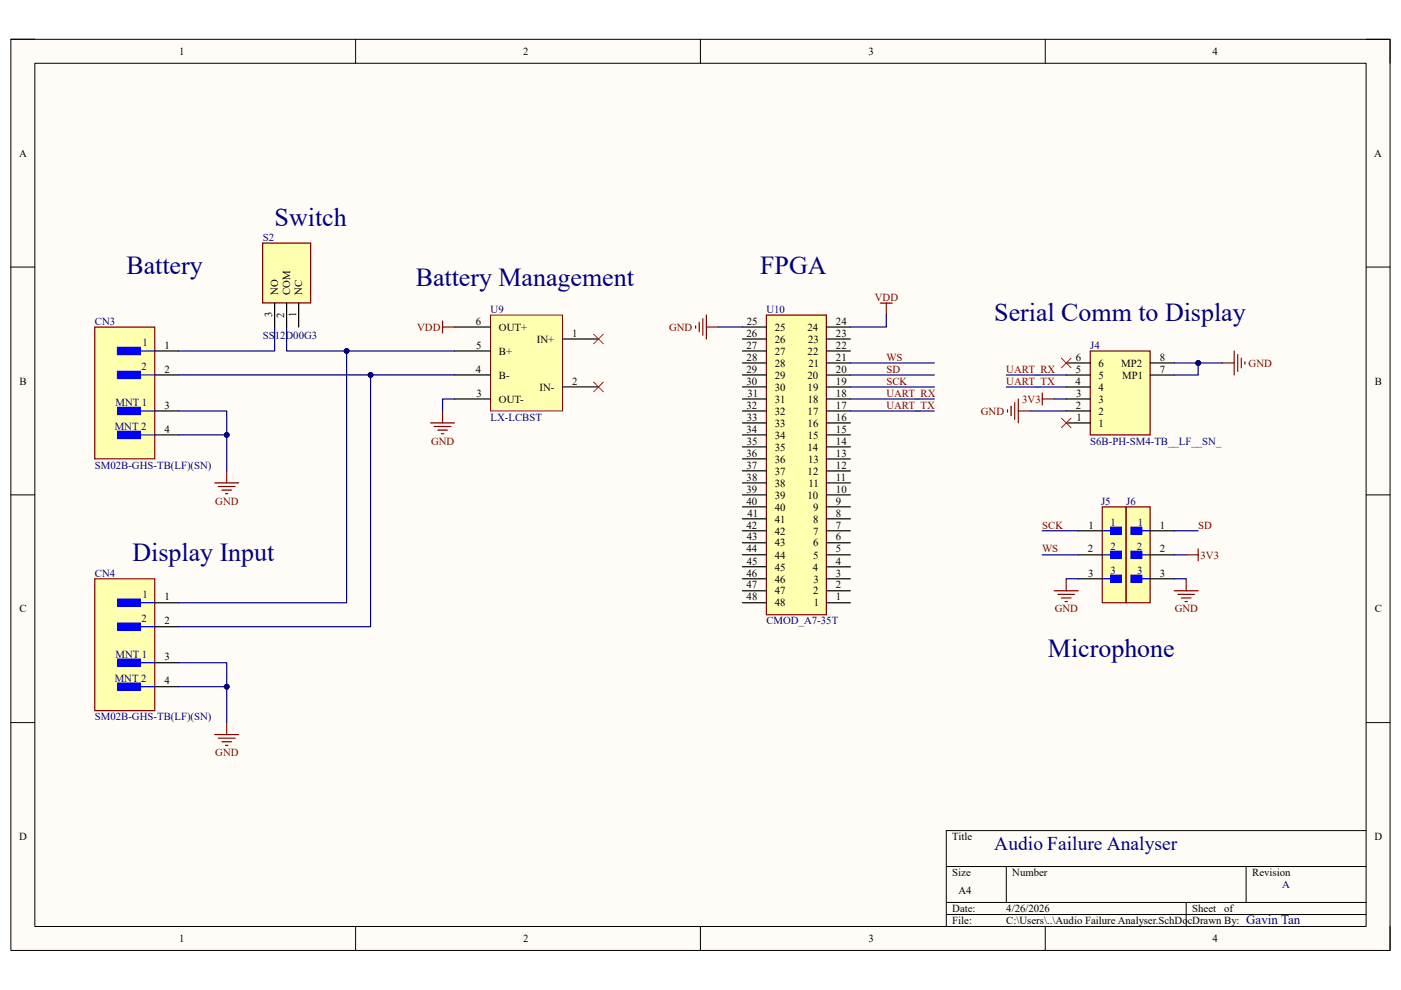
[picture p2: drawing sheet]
<svg xmlns="http://www.w3.org/2000/svg" width="297mm" height="210mm" viewBox="0 0 297 210" stroke-linecap="round" stroke-linejoin="round" font-family="sans-serif">
<path d="M2.3 8.3h292.4v193.3h-292.4z" fill="#fffcf8"/>
<path d="M2.3 8.3h292.4v193.3h-292.4z" fill="none" stroke="#000" stroke-width=".21"/>
<path d="M7.4 13.4h282.2v183.1h-282.2z" fill="#fffcf8"/>
<g fill="none" stroke="#000" stroke-width=".21">
<path d="M2.3 8.3h5.1M7.4 13.4h282.2v183.1h-282.2zM75.4 8.3v5.1M148.5 8.3v5.1M221.6 8.3v5.1M289.6 8.3h5.1v5.1M2.3 56.6h5.1M289.6 56.6h5.1M2.3 105h5.1M289.6 105h5.1M2.3 153.3h5.1M289.6 153.3h5.1"/>
<path d="M289.6 176.2h-89v20.3M75.4 196.5v5.1M148.5 196.5v5.1M200.6 183.8h89M200.6 191.4h89M200.6 194h89M213.4 183.8v7.6M221.6 196.5v5.1M251.5 191.4v5.1M264.2 183.8v7.6M294.7 196.5v5.1"/>
</g>
<path d="M162.5 66.8h12.7v63.6h-12.7z" fill="#ffffb0"/>
<path d="M162.5 66.8h12.7v63.6h-12.7z" fill="none" stroke="#800000" stroke-width=".25"/>
<g fill="none" stroke="#000" stroke-width=".25">
<path d="M157.4 77h5.1M157.4 74.4h5.1M157.4 71.9h5.1M157.4 69.4h5.1M157.4 79.5h5.1M175.2 79.5h5.1M175.2 77h5.1M175.2 74.4h5.1M175.2 71.9h5.1M175.2 69.4h5.1M157.4 99.9h5.1M157.4 94.8h5.1"/>
<path d="M157.4 92.2h5.1M157.4 89.7h5.1M157.4 87.2h5.1M157.4 84.6h5.1M157.4 82.1h5.1M157.4 97.3h5.1M175.2 99.9h5.1M175.2 97.3h5.1M175.2 94.8h5.1M175.2 92.2h5.1M175.2 89.7h5.1M175.2 87.2h5.1"/>
<path d="M175.2 84.6h5.1M175.2 82.1h5.1M157.4 117.7h5.1M157.4 115.1h5.1M157.4 112.6h5.1M157.4 110h5.1M157.4 107.5h5.1M157.4 105h5.1M157.4 102.4h5.1M175.2 117.7h5.1M175.2 115.1h5.1M175.2 112.6h5.1"/>
<path d="M175.2 110h5.1M175.2 107.5h5.1M175.2 105h5.1M175.2 102.4h5.1M157.4 127.8h5.1M157.4 125.3h5.1M157.4 122.8h5.1M157.4 120.2h5.1M175.2 127.8h5.1M175.2 125.3h5.1M175.2 122.8h5.1M175.2 120.2h5.1"/>
</g>
<path d="M104 66.8h15.3v20.4h-15.3z" fill="#ffffb0"/>
<path d="M104 66.8h15.3v20.4h-15.3z" fill="none" stroke="#800000" stroke-width=".21"/>
<path d="M96.4 79.5h7.6M96.4 74.4h7.6M96.4 69.4h7.6M119.3 71.9h7.6M96.4 84.6h7.6M119.3 82.1h7.6" fill="none" stroke="#000" stroke-width=".25"/>
<path d="M20.1 69.4h12.7v27.9h-12.7z" fill="#ffffb0"/>
<path d="M20.1 69.4h12.7v27.9h-12.7z" fill="none" stroke="#800000" stroke-width=".25"/>
<path d="M24.9 73.7h4.9v1.5h-4.9z" fill="#00f"/>
<path d="M24.9 73.7h4.9v1.5h-4.9zM27.2 74.4h5.6" fill="none" stroke="#00f" stroke-width=".25"/>
<path d="M24.9 78.8h4.9v1.5h-4.9z" fill="#00f"/>
<path d="M24.9 78.8h4.9v1.5h-4.9zM27.2 79.5h5.6" fill="none" stroke="#00f" stroke-width=".25"/>
<path d="M24.9 86.4h4.9v1.5h-4.9z" fill="#00f"/>
<path d="M24.9 86.4h4.9v1.5h-4.9zM27.2 87.2h5.6" fill="none" stroke="#00f" stroke-width=".25"/>
<path d="M24.9 91.5h4.9v1.5h-4.9z" fill="#00f"/>
<path d="M24.9 91.5h4.9v1.5h-4.9zM27.2 92.2h5.6" fill="none" stroke="#00f" stroke-width=".25"/>
<path d="M32.8 74.4h5.1M32.8 79.5h5.1M32.8 87.2h5.1M32.8 92.2h5.1" fill="none" stroke="#000" stroke-width=".25"/>
<path d="M20.1 122.8h12.7v27.9h-12.7z" fill="#ffffb0"/>
<path d="M20.1 122.8h12.7v27.9h-12.7z" fill="none" stroke="#800000" stroke-width=".25"/>
<path d="M24.9 127.1h4.9v1.5h-4.9z" fill="#00f"/>
<path d="M24.9 127.1h4.9v1.5h-4.9zM27.2 127.8h5.6" fill="none" stroke="#00f" stroke-width=".25"/>
<path d="M24.9 132.2h4.9v1.5h-4.9z" fill="#00f"/>
<path d="M24.9 132.2h4.9v1.5h-4.9zM27.2 132.9h5.6" fill="none" stroke="#00f" stroke-width=".25"/>
<path d="M24.9 139.8h4.9v1.5h-4.9z" fill="#00f"/>
<path d="M24.9 139.8h4.9v1.5h-4.9zM27.2 140.6h5.6" fill="none" stroke="#00f" stroke-width=".25"/>
<path d="M24.9 144.9h4.9v1.5h-4.9z" fill="#00f"/>
<path d="M24.9 144.9h4.9v1.5h-4.9zM27.2 145.6h5.6" fill="none" stroke="#00f" stroke-width=".25"/>
<path d="M32.8 127.8h5.1M32.8 132.9h5.1M32.8 140.6h5.1M32.8 145.6h5.1" fill="none" stroke="#000" stroke-width=".25"/>
<g fill="none" stroke="#800000" stroke-width=".25">
<path d="M93.8 69.4h2.6M93.8 68.1v2.5M147.5 69.1v.5M148.2 68.3v2.1M149 67.6v3.5M149.8 66.8v5.1M149.8 69.4h2.5M186.6 64.3h2.6M187.9 64.3v2.5M48.1 99.9v2.5M91.3 89.7h5.1M92.1 90.5h3.5"/>
<path d="M92.8 91.2h2M93.6 92h.5M93.8 87.2v2.5M45.5 102.4h5.1M46.3 103.2h3.5M47.1 103.9h2M47.8 104.7h.5M45.5 155.8h5.1M46.3 156.6h3.5M47.1 157.3h2M47.8 158.1h.5M48.1 153.3v2.5"/>
</g>
<path d="M125.9 70.9l2 2M127.9 70.9l-2 2M125.9 81l2 2.1M127.9 81l-2 2.1" fill="none" stroke="#f00" stroke-width=".21"/>
<path d="M55.7 51.6h10.2v12.7h-10.2z" fill="#ffffb0"/>
<path d="M55.7 51.6h10.2v12.7h-10.2z" fill="none" stroke="#800000" stroke-width=".25"/>
<path d="M58.2 64.3v5.1M60.8 64.3v5.1M63.3 64.3v5.1" fill="none" stroke="#000" stroke-width=".25"/>
<path d="M231.2 74.4h12.7v17.8h-12.7z" fill="#ffffb0"/>
<path d="M231.2 74.4h12.7v17.8h-12.7zM259.1 77h2.6M261.7 74.4v5.1M262.4 75.2v3.6M263.2 76v2M263.9 76.7v.5" fill="none" stroke="#800000" stroke-width=".25"/>
<path d="M226.1 79.5h5.1M226.1 77h5.1M243.9 79.5h5.1M243.9 77h5.1M226.1 89.7h5.1M226.1 87.2h5.1M226.1 84.6h5.1M226.1 82.1h5.1" fill="none" stroke="#000" stroke-width=".25"/>
<path d="M233.7 107.5h5.1v20.3h-5.1z" fill="#ffffb0"/>
<path d="M233.7 107.5h5.1v20.3h-5.1z" fill="none" stroke="#800000" stroke-width=".25"/>
<path d="M235.5 111.8h2.3v1.5h-2.3z" fill="#00f"/>
<path d="M233.7 112.6h1.8M235.5 111.8h2.3v1.5h-2.3z" fill="none" stroke="#00f" stroke-width=".25"/>
<path d="M235.5 116.9h2.3v1.5h-2.3z" fill="#00f"/>
<path d="M233.7 117.7h1.8M235.5 116.9h2.3v1.5h-2.3z" fill="none" stroke="#00f" stroke-width=".25"/>
<path d="M235.5 122h2.3v1.5h-2.3z" fill="#00f"/>
<path d="M233.7 122.8h1.8M235.5 122h2.3v1.5h-2.3z" fill="none" stroke="#00f" stroke-width=".25"/>
<path d="M228.6 112.6h5.1M228.6 117.7h5.1M228.6 122.8h5.1" fill="none" stroke="#000" stroke-width=".25"/>
<path d="M238.8 107.5h5.1v20.3h-5.1z" fill="#ffffb0"/>
<path d="M238.8 107.5h5.1v20.3h-5.1z" fill="none" stroke="#800000" stroke-width=".25"/>
<path d="M239.8 111.8h2.3v1.5h-2.3z" fill="#00f"/>
<path d="M239.8 111.8h2.3v1.5h-2.3zM242.1 112.6h1.8" fill="none" stroke="#00f" stroke-width=".25"/>
<path d="M239.8 116.9h2.3v1.5h-2.3z" fill="#00f"/>
<path d="M239.8 116.9h2.3v1.5h-2.3zM242.1 117.7h1.8" fill="none" stroke="#00f" stroke-width=".25"/>
<path d="M239.8 122h2.3v1.5h-2.3z" fill="#00f"/>
<path d="M239.8 122h2.3v1.5h-2.3zM242.1 122.8h1.8" fill="none" stroke="#00f" stroke-width=".25"/>
<path d="M243.9 112.6h5.1M243.9 117.7h5.1M243.9 122.8h5.1" fill="none" stroke="#000" stroke-width=".25"/>
<path d="M225 76l2.1 2M227.1 76l-2.1 2M225 88.7l2.1 2M227.1 88.7l-2.1 2" fill="none" stroke="#f00" stroke-width=".21"/>
<g fill="none" stroke="#800000" stroke-width=".25">
<path d="M213.6 86.9v.5M214.4 86.1v2.1M215.1 85.4v3.5M215.9 84.6v5.1M215.9 87.2h2.5M221 83.4v2.5M221 84.6h2.5M251.5 117.7h2.5M254 116.4v2.6M223.5 125.3h5.1M224.3 126.1h3.5M225 126.8h2.1"/>
<path d="M225.8 127.6h.5M226.1 122.8v2.5M249 125.3h5M249.7 126.1h3.6M250.5 126.8h2M251.2 127.6h.6M251.5 122.8v2.5"/>
</g>
<path d="M37.9 87.2h10.2v12.7" fill="none" stroke="#000080" stroke-width=".25"/>
<circle cx="48.1" cy="92.2" r=".51" fill="#000080"/>
<circle cx="48.1" cy="92.2" r=".51" fill="none" stroke="#000080" stroke-width=".21"/>
<path d="M37.9 92.2h10.2" fill="none" stroke="#000080" stroke-width=".25"/>
<circle cx="48.1" cy="92.2" r=".51" fill="#000080"/>
<circle cx="48.1" cy="92.2" r=".51" fill="none" stroke="#000080" stroke-width=".21"/>
<path d="M37.9 140.6h10.2v12.7" fill="none" stroke="#000080" stroke-width=".25"/>
<circle cx="48.1" cy="145.6" r=".51" fill="#000080"/>
<circle cx="48.1" cy="145.6" r=".51" fill="none" stroke="#000080" stroke-width=".21"/>
<path d="M37.9 145.6h10.2" fill="none" stroke="#000080" stroke-width=".25"/>
<circle cx="48.1" cy="145.6" r=".51" fill="#000080"/>
<circle cx="48.1" cy="145.6" r=".51" fill="none" stroke="#000080" stroke-width=".21"/>
<path d="M73.5 74.4v53.4h-35.6" fill="none" stroke="#000080" stroke-width=".25"/>
<circle cx="73.5" cy="74.4" r=".51" fill="#000080"/>
<circle cx="73.5" cy="74.4" r=".51" fill="none" stroke="#000080" stroke-width=".21"/>
<path d="M78.6 79.5v53.4h-40.7" fill="none" stroke="#000080" stroke-width=".25"/>
<circle cx="78.6" cy="79.5" r=".51" fill="#000080"/>
<circle cx="78.6" cy="79.5" r=".51" fill="none" stroke="#000080" stroke-width=".21"/>
<path d="M37.9 79.5h58.5M152.3 69.4h5.1M187.9 66.8v2.6h-7.6M96.4 84.6h-2.6v2.6" fill="none" stroke="#000080" stroke-width=".25"/>
<circle cx="78.6" cy="79.5" r=".51" fill="#000080"/>
<circle cx="78.6" cy="79.5" r=".51" fill="none" stroke="#000080" stroke-width=".21"/>
<path d="M58.2 69.4v5h-20.3M60.8 69.4v5h35.6" fill="none" stroke="#000080" stroke-width=".25"/>
<circle cx="73.5" cy="74.4" r=".51" fill="#000080"/>
<circle cx="73.5" cy="74.4" r=".51" fill="none" stroke="#000080" stroke-width=".21"/>
<path d="M249 77h10.1" fill="none" stroke="#000080" stroke-width=".25"/>
<circle cx="254" cy="77" r=".51" fill="#000080"/>
<circle cx="254" cy="77" r=".51" fill="none" stroke="#000080" stroke-width=".21"/>
<path d="M254 77v2.5h-5" fill="none" stroke="#000080" stroke-width=".25"/>
<circle cx="254" cy="77" r=".51" fill="#000080"/>
<circle cx="254" cy="77" r=".51" fill="none" stroke="#000080" stroke-width=".21"/>
<g fill="none" stroke="#000080" stroke-width=".25">
<path d="M180.3 79.5h17.8M180.3 77h17.8M213.4 79.5h12.7M180.3 87.2h17.8M180.3 84.6h17.8M180.3 82.1h17.8M213.4 82.1h12.7M218.4 87.2h7.7M223.5 84.6h2.6M221 112.6h7.6M221 117.7h7.6M249 112.6h5"/>
<path d="M249 117.7h2.5M226.1 122.8h2.5M249 122.8h2.5"/>
</g>
<g font-size="5.5" fill="#000080">
<text x="58.2" y="47.8">Switch</text>
<text x="26.8" y="58">Battery</text>
<text x="161.2" y="58">FPGA</text>
<text x="88.2" y="60.6">Battery Management</text>
<text x="210.8" y="68.2">Serial Comm to Display</text>
<text x="28.1" y="119">Display Input</text>
<text x="222.2" y="139.4">Microphone</text>
</g>
<text font-size="4.1" fill="#000080" x="210.8" y="180.4">Audio Failure Analyser</text>
<text font-size="2.8" fill="#000080" x="264.2" y="195.9">Gavin Tan</text>
<g font-size="2.3">
<text x="38" y="11.7">1</text>
<text x="110.9" y="11.7">2</text>
<text x="184.1" y="11.7">3</text>
<text x="257.1" y="11.7">4</text>
<text x="4" y="33.3">A</text>
<text x="291.4" y="33.3">A</text>
<text x="59" y="62.5" transform="rotate(-90 59 62.5)">NO</text>
<text x="61.5" y="62.5" transform="rotate(-90 61.5 62.5)">COM</text>
<text x="64.1" y="62.5" transform="rotate(-90 64.1 62.5)">NC</text>
<text x="57.7" y="67.3" transform="rotate(-90 57.7 67.3)">3</text>
<text x="60.3" y="67.4" transform="rotate(-90 60.3 67.4)">2</text>
<text x="62.8" y="67.2" transform="rotate(-90 62.8 67.2)">1</text>
<text x="100.9" y="68.9">6</text>
<text x="105.8" y="70.1">OUT+</text>
<text x="121.3" y="71.4">1</text>
<text x="158.3" y="71.4">26</text>
<text x="158.3" y="68.9">25</text>
<text x="164.3" y="70.1">25</text>
<text x="171.2" y="70.1">24</text>
<text x="177.2" y="68.9">24</text>
<text x="177.2" y="71.4">23</text>
<text x="34.9" y="74">1</text>
<text x="101" y="74">5</text>
<text x="105.8" y="75.2">B+</text>
<text x="113.8" y="72.7">IN+</text>
<text x="158.3" y="74">27</text>
<text x="158.3" y="76.5">28</text>
<text x="164.3" y="72.7">26</text>
<text x="164.3" y="75.2">27</text>
<text x="164.3" y="77.8">28</text>
<text x="171.2" y="75.2">22</text>
<text x="171.3" y="72.7">23</text>
<text x="171.4" y="77.8">21</text>
<text x="177.2" y="74">22</text>
<text x="177.2" y="76.5">21</text>
<text x="228.1" y="76.5">6</text>
<text x="232.9" y="77.8">6</text>
<text x="237.7" y="77.8">MP2</text>
<text x="245.9" y="76.5">8</text>
<text x="4.1" y="81.6">B</text>
<text x="34.9" y="79">2</text>
<text x="100.9" y="79">4</text>
<text x="105.8" y="80.3">B-</text>
<text x="114.4" y="82.9">IN-</text>
<text x="121.3" y="81.6">2</text>
<text x="158.3" y="79">29</text>
<text x="158.3" y="81.6">30</text>
<text x="164.3" y="80.3">29</text>
<text x="164.3" y="82.9">30</text>
<text x="171.2" y="80.3">20</text>
<text x="171.2" y="82.9">19</text>
<text x="177.2" y="79">20</text>
<text x="177.2" y="81.6">19</text>
<text x="228" y="81.6">4</text>
<text x="228.1" y="79">5</text>
<text x="232.9" y="82.9">4</text>
<text x="232.9" y="80.3">5</text>
<text x="237.9" y="80.3">MP1</text>
<text x="245.9" y="79">7</text>
<text x="291.5" y="81.6">B</text>
<text x="34.9" y="86.7">3</text>
<text x="101" y="84.1">3</text>
<text x="105.8" y="85.4">OUT-</text>
<text x="158.3" y="86.7">32</text>
<text x="158.4" y="89.2">33</text>
<text x="158.5" y="84.1">31</text>
<text x="164.3" y="85.4">31</text>
<text x="164.3" y="87.9">32</text>
<text x="171.2" y="87.9">17</text>
<text x="171.3" y="85.4">18</text>
<text x="177.2" y="89.2">16</text>
<text x="177.2" y="86.7">17</text>
<text x="177.2" y="84.1">18</text>
<text x="228.1" y="86.7">2</text>
<text x="228.2" y="84.1">3</text>
<text x="228.3" y="89.2">1</text>
<text x="232.9" y="87.9">2</text>
<text x="232.9" y="85.4">3</text>
<text x="34.9" y="91.8">4</text>
<text x="158.3" y="91.8">34</text>
<text x="158.3" y="94.3">35</text>
<text x="164.3" y="90.5">33</text>
<text x="164.3" y="93">34</text>
<text x="164.3" y="95.6">35</text>
<text x="171.2" y="95.6">14</text>
<text x="171.2" y="90.5">16</text>
<text x="171.3" y="93">15</text>
<text x="177.2" y="94.3">14</text>
<text x="177.2" y="91.8">15</text>
<text x="232.9" y="90.5">1</text>
<text x="158.3" y="96.8">36</text>
<text x="158.3" y="99.4">37</text>
<text x="158.3" y="101.9">38</text>
<text x="164.3" y="98.1">36</text>
<text x="164.3" y="100.7">37</text>
<text x="171.2" y="100.7">12</text>
<text x="171.3" y="98.1">13</text>
<text x="177.2" y="99.4">12</text>
<text x="177.2" y="101.9">11</text>
<text x="177.2" y="96.8">13</text>
<text x="158.3" y="104.5">39</text>
<text x="158.3" y="107">40</text>
<text x="164.3" y="103.2">38</text>
<text x="164.3" y="105.7">39</text>
<text x="171.2" y="105.7">10</text>
<text x="171.4" y="103.2">11</text>
<text x="177.2" y="104.5">10</text>
<text x="177.2" y="107">9</text>
<text x="158.3" y="112.1">42</text>
<text x="158.5" y="109.6">41</text>
<text x="164.3" y="108.3">40</text>
<text x="164.3" y="110.8">41</text>
<text x="164.3" y="113.4">42</text>
<text x="172.4" y="108.3">9</text>
<text x="172.4" y="113.4">7</text>
<text x="172.4" y="110.8">8</text>
<text x="177.2" y="109.6">8</text>
<text x="177.2" y="112.1">7</text>
<text x="230.8" y="112.1">1</text>
<text x="245.9" y="112.1">1</text>
<text x="158.3" y="117.2">44</text>
<text x="158.3" y="119.7">45</text>
<text x="158.4" y="114.6">43</text>
<text x="164.3" y="115.9">43</text>
<text x="164.3" y="118.5">44</text>
<text x="172.4" y="115.9">6</text>
<text x="172.4" y="118.5">5</text>
<text x="177.2" y="119.7">4</text>
<text x="177.2" y="117.2">5</text>
<text x="177.2" y="114.6">6</text>
<text x="230.6" y="117.2">2</text>
<text x="245.9" y="117.2">2</text>
<text x="158.3" y="122.3">46</text>
<text x="158.3" y="124.8">47</text>
<text x="164.3" y="121">45</text>
<text x="164.3" y="123.5">46</text>
<text x="172.4" y="121">4</text>
<text x="172.5" y="123.5">3</text>
<text x="177.2" y="122.3">3</text>
<text x="177.2" y="124.8">2</text>
<text x="230.7" y="122.3">3</text>
<text x="245.9" y="122.3">3</text>
<text x="4.1" y="129.9">C</text>
<text x="34.9" y="127.4">1</text>
<text x="158.3" y="127.4">48</text>
<text x="164.3" y="126.1">47</text>
<text x="164.3" y="128.6">48</text>
<text x="172.4" y="126.1">2</text>
<text x="172.6" y="128.6">1</text>
<text x="177.2" y="127.4">1</text>
<text x="291.5" y="129.9">C</text>
<text x="34.9" y="132.4">2</text>
<text x="34.9" y="140.1">3</text>
<text x="34.9" y="145.2">4</text>
<text x="4.1" y="178.2">D</text>
<text x="201.9" y="178.2">Title</text>
<text x="291.4" y="178.2">D</text>
<text x="201.9" y="185.8">Size</text>
<text x="214.6" y="185.8">Number</text>
<text x="265.5" y="185.8">Revision</text>
<text x="203.2" y="189.7">A4</text>
<text x="201.9" y="193.5">Date:</text>
<text x="201.9" y="196">File:</text>
<text x="213.4" y="193.5">4/26/2026</text>
<text x="213.4" y="196">C:\Users\..\Audio Failure Analyser.SchDocDrawn By:</text>
<text x="252.8" y="193.5">Sheet</text>
<text x="259.6" y="193.5">of</text>
<text x="38" y="199.8">1</text>
<text x="110.9" y="199.8">2</text>
<text x="184.1" y="199.8">3</text>
<text x="257.1" y="199.8">4</text>
</g>
<g font-size="2.3" fill="#000080">
<text x="55.7" y="51.1">S2</text>
<text x="20.1" y="68.9">CN3</text>
<text x="55.7" y="71.9">SS12D00G3</text>
<text x="104" y="66.3">U9</text>
<text x="162.5" y="66.3">U10</text>
<text x="30.2" y="73.4">1</text>
<text x="231.2" y="74">J4</text>
<text x="30" y="78.5">2</text>
<text x="24.5" y="86.2">MNT 1</text>
<text x="104" y="89.2">LX-LCBST</text>
<text x="24.3" y="91.2">MNT 2</text>
<text x="231.2" y="94.3">S6B-PH-SM4-TB__LF__SN_</text>
<text x="20.1" y="99.4">SM02B-GHS-TB(LF)(SN)</text>
<text x="233.4" y="107">J5</text>
<text x="238.8" y="107">J6</text>
<text x="235.5" y="111.6">1</text>
<text x="241.2" y="111.6">1</text>
<text x="235.5" y="116.7">2</text>
<text x="241" y="116.7">2</text>
<text x="20.1" y="122.3">CN4</text>
<text x="235.5" y="121.8">3</text>
<text x="241.1" y="121.8">3</text>
<text x="30" y="131.9">2</text>
<text x="30.2" y="126.9">1</text>
<text x="162.5" y="132.4">CMOD_A7-35T</text>
<text x="24.5" y="139.6">MNT 1</text>
<text x="24.3" y="144.7">MNT 2</text>
<text x="20.1" y="152.8">SM02B-GHS-TB(LF)(SN)</text>
<text x="271.8" y="188.4">A</text>
</g>
<g font-size="2.3" fill="#800000">
<text x="185.5" y="63.8">VDD</text>
<text x="88.5" y="70.1">VDD</text>
<text x="141.9" y="70.1">GND</text>
<text x="187.9" y="76.5">WS</text>
<text x="264.7" y="77.8">GND</text>
<text x="187.9" y="81.6">SCK</text>
<text x="187.9" y="79">SD</text>
<text x="213.4" y="79">UART_RX</text>
<text x="213.4" y="81.6">UART_TX</text>
<text x="187.9" y="84.1">UART_RX</text>
<text x="187.9" y="86.7">UART_TX</text>
<text x="208" y="87.9">GND</text>
<text x="216.7" y="85.4">3V3</text>
<text x="91.4" y="94.3">GND</text>
<text x="45.6" y="107">GND</text>
<text x="221" y="112.1">SCK</text>
<text x="254" y="112.1">SD</text>
<text x="221" y="117.2">WS</text>
<text x="254.5" y="118.5">3V3</text>
<text x="223.6" y="129.9">GND</text>
<text x="249.1" y="129.9">GND</text>
<text x="45.6" y="160.4">GND</text>
</g>
</svg>
